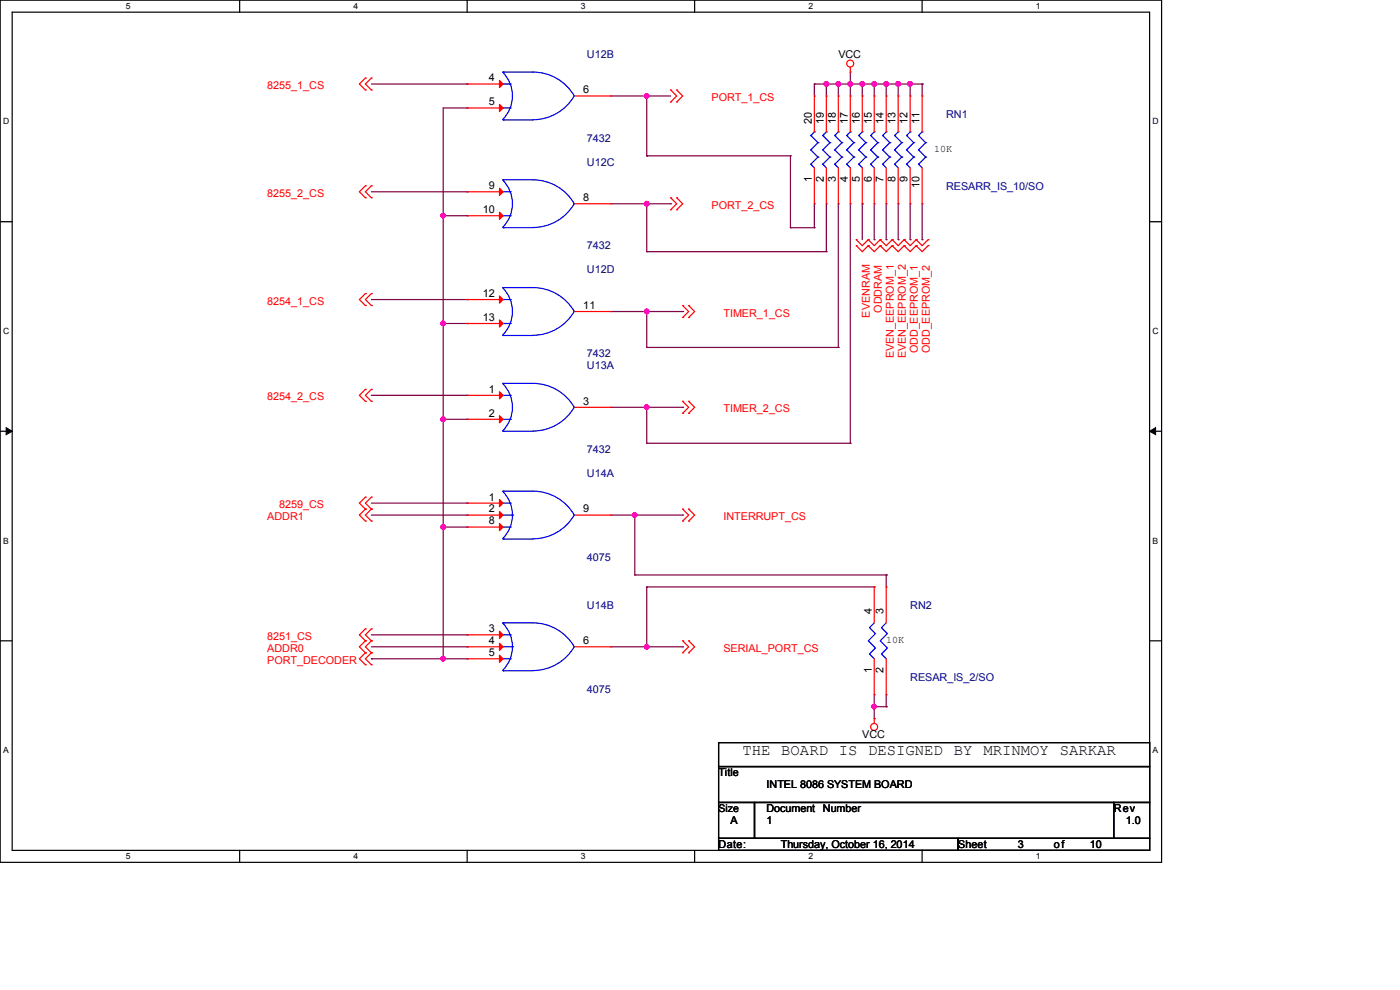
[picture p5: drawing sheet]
<svg xmlns="http://www.w3.org/2000/svg" width="297mm" height="210mm" viewBox="0 0 297 210" stroke-linecap="round" stroke-linejoin="round" font-family="sans-serif">
<path d="M0 0h246.4v182.9h-246.4zM2.6 2.6h241.3v177.8h-241.3z" fill="none" stroke="#000" stroke-width=".25"/>
<g fill="#fff">
<path d="M26.7 .3h1v2h-1z"/>
<path d="M26.7 180.6h1v2h-1z"/>
</g>
<path d="M50.8 0v2.6M50.8 180.4v2.5" fill="none" stroke="#000" stroke-width=".25"/>
<g fill="#fff">
<path d="M75 .3h.9v2h-.9z"/>
<path d="M75 180.6h.9v2h-.9z"/>
</g>
<path d="M99.1 0v2.6M99.1 180.4v2.5" fill="none" stroke="#000" stroke-width=".25"/>
<g fill="#fff">
<path d="M123.2 .3h1v2h-1z"/>
<path d="M123.2 180.6h1v2h-1z"/>
</g>
<path d="M147.4 0v2.6M147.4 180.4v2.5" fill="none" stroke="#000" stroke-width=".25"/>
<g fill="#fff">
<path d="M171.5 .3h1v2h-1z"/>
<path d="M171.5 180.6h1v2h-1z"/>
</g>
<path d="M195.6 0v2.6M195.6 180.4v2.5" fill="none" stroke="#000" stroke-width=".25"/>
<g fill="#fff">
<path d="M219.8 .3h.9v2h-.9z"/>
<path d="M219.8 180.6h.9v2h-.9z"/>
<path d="M.7 24.8h1.2v2h-1.2z"/>
<path d="M244.5 24.8h1.3v2h-1.3z"/>
<path d="M.7 69.3h1.2v1.9h-1.2z"/>
<path d="M244.5 69.3h1.3v1.9h-1.3z"/>
</g>
<path d="M0 47h2.6M243.9 47h2.5" fill="none" stroke="#000" stroke-width=".25"/>
<g fill="#fff">
<path d="M.7 113.7h1.2v2h-1.2z"/>
<path d="M244.5 113.7h1.2v2h-1.2z"/>
</g>
<path d="M0 91.5h2.6M243.9 91.5h2.5" fill="none" stroke="#000" stroke-width=".25"/>
<path d="M1.3 90.7l1.3 .8-1.3 .7zM243.9 91.5l1.3-.8v1.5z" fill="#000" stroke="#000" stroke-width=".21"/>
<g fill="#fff">
<path d="M.7 158.2h1.2v1.9h-1.2z"/>
<path d="M244.5 158.2h1.2v1.9h-1.2z"/>
</g>
<path d="M0 135.9h2.6M243.9 135.9h2.5M152.4 157.5h91.5v5.1h-91.5zM152.4 162.6h91.5v7.6h-91.5zM152.4 170.2h7.7v7.6h-7.7zM152.4 177.8h50.8v2.6h-50.8zM160.1 170.2h76.2v7.6h-76.2zM203.2 177.8h40.7v2.6h-40.7zM236.3 170.2h7.6v7.6h-7.6z" fill="none" stroke="#000" stroke-width=".25"/>
<g fill="none" stroke="#800040" stroke-width=".25">
<path d="M78.8 17.8h20.3M99.1 17.8h.1M172.8 17.8h.1M172.8 17.8h22.8M172.8 17.8v2.6M175.3 17.8h.1M175.3 17.8v2.6M177.8 17.8h.1M177.8 17.8v2.6M180.4 17.8h.1M180.4 15.3v5.1M182.9 17.8h.1"/>
<path d="M182.9 17.8v2.6M185.5 17.8h.1M185.5 17.8v2.6M188 17.8h.1M188 17.8v2.6M190.5 17.8h.1M190.5 17.8v2.6M193.1 17.8h.1M193.1 17.8v2.6M195.6 17.8h.1M195.6 17.8v2.6M99.1 22.9h.1"/>
<path d="M99.1 22.9h-5.1v116.8M129.6 20.4h12.7M137.2 20.4h.1M137.2 33.1h.1M137.2 20.4v12.7M137.2 33.1h30.5M167.7 33.1h.1M167.7 33.1v15.2M78.8 40.7h20.3M94 45.8h.1M94 45.8h5.1M99.1 45.8h.1"/>
<path d="M99.1 40.7h.1M129.6 43.2h12.7M137.2 43.2h.1M137.2 53.4h.1M137.2 43.2v10.2M137.2 53.4h38.1M142.3 43.2h.1M167.7 48.3h.1M167.7 48.3h5.1M172.8 48.3h.1M172.8 43.2v5.1M175.3 53.4h.1"/>
<path d="M175.3 43.2v10.2M177.8 43.2v30.5M180.4 43.2v50.8M182.9 43.2h.1M182.9 43.2v7.6M185.5 50.8h.1M185.5 43.2v7.6M188 50.8h.1M188 43.2v7.6M190.5 50.8h.1M190.5 43.2v7.6M193.1 50.8h.1"/>
<path d="M193.1 43.2v7.6M195.6 50.8h.1M195.6 43.2v7.6M78.8 63.5h20.3M94 68.6h.1M94 68.6h5.1M99.1 68.6h.1M99.1 63.5h.1M129.6 66.1h15.2M137.2 66.1h.1M137.2 73.7h.1M137.2 66.1v7.6"/>
<path d="M137.2 73.7h40.6M144.8 66.1h.1M177.8 73.7h.1M78.8 83.9h20.3M94 88.9h.1M94 88.9h5.1M99.1 83.9h.1M99.1 88.9h.1M129.6 86.4h15.2M137.2 86.4h.1M137.2 94h.1M137.2 86.4v7.6"/>
<path d="M137.2 94h43.2M144.8 86.4h.1M180.4 94h.1M78.8 106.7h20.3M78.8 109.3h20.3M94 111.8h.1M94 111.8h5.1M99.1 111.8h.1M99.1 106.7h.1M99.1 109.3h.1M129.6 109.3h15.2M134.7 109.3h.1"/>
<path d="M134.7 109.3v12.7M144.8 109.3h.1M78.8 139.7h.1M78.8 139.7h20.3M78.8 134.7h20.3M78.8 137.2h20.3M94 139.7h.1M99.1 134.7h.1M99.1 137.2h.1M99.1 139.7h.1M129.6 137.2h15.2M134.7 122h.1"/>
<path d="M134.7 122h53.3M137.2 137.2h.1M137.2 124.5h.1M137.2 124.5v12.7M137.2 124.5h48.3M144.8 137.2h.1M185.5 124.5h.1M188 122h.1M188 122v2.5M185.5 149.9h.1M185.5 152.4h.1M185.5 147.4v5"/>
<path d="M185.5 149.9h2.5M188 149.9h.1M188 147.4v2.5"/>
</g>
<g fill="#f0f" stroke="#f0f" stroke-width=".25">
<circle cx="94" cy="139.7" r=".49"/>
<circle cx="94" cy="45.7" r=".49"/>
<circle cx="94" cy="68.6" r=".49"/>
<circle cx="94" cy="88.9" r=".49"/>
<circle cx="94" cy="111.8" r=".49"/>
<circle cx="180.4" cy="17.8" r=".49"/>
<circle cx="182.9" cy="17.8" r=".49"/>
<circle cx="193.1" cy="17.8" r=".49"/>
<circle cx="190.5" cy="17.8" r=".49"/>
<circle cx="185.4" cy="17.8" r=".49"/>
<circle cx="188" cy="17.8" r=".49"/>
<circle cx="175.3" cy="17.8" r=".49"/>
<circle cx="177.8" cy="17.8" r=".49"/>
<circle cx="185.4" cy="149.9" r=".49"/>
<circle cx="137.2" cy="137.2" r=".49"/>
<circle cx="134.6" cy="109.2" r=".49"/>
<circle cx="137.2" cy="20.3" r=".49"/>
<circle cx="137.2" cy="43.2" r=".49"/>
<circle cx="137.2" cy="66.1" r=".49"/>
<circle cx="137.2" cy="86.4" r=".49"/>
</g>
<g fill="none" stroke="#f00" stroke-width=".25">
<path d="M77.5 16.6h.1M77.5 19.1h.1M77.5 16.6l-1.3 1.2 1.3 1.3M78.8 16.6h.1M78.8 19.1h.1M78.8 16.6l-1.3 1.2 1.3 1.3M99.1 17.8h.1M99.1 17.8h7.6M142.3 19.1h.1M142.3 19.1l1.3 1.3-1.3 1.2M143.6 19.1h.1M143.6 19.1l1.2 1.3-1.2 1.2"/>
<path d="M180.4 15.3h.1M180.4 14.3v1M77.5 39.4h.1M77.5 39.4l-1.3 1.3 1.3 1.3M78.8 39.4h.1M78.8 39.4l-1.3 1.3 1.3 1.3M99.1 22.9h.1M99.1 22.9h7.6M122 20.4h7.6M129.6 20.4h.1M142.3 21.6h.1M143.6 21.6h.1"/>
<path d="M172.8 20.4h.1M172.8 20.4v7.6M172.8 35.6v7.6M175.3 20.4h.1M175.3 20.4v7.6M175.3 35.6v7.6M177.8 20.4h.1M177.8 20.4v7.6M177.8 35.6v7.6M180.4 20.4h.1M180.4 20.4v7.6M180.4 35.6v7.6"/>
<path d="M182.9 20.4h.1M182.9 20.4v7.6M182.9 35.6v7.6M185.5 20.4h.1M185.5 20.4v7.6M185.5 35.6v7.6M188 20.4h.1M188 20.4v7.6M188 35.6v7.6M190.5 20.4h.1M190.5 20.4v7.6M190.5 35.6v7.6"/>
<path d="M193.1 20.4h.1M193.1 20.4v7.6M193.1 35.6v7.6M195.6 20.4h.1M195.6 20.4v7.6M195.6 35.6v7.6M77.5 42h.1M78.8 42h.1M99.1 40.7h.1M99.1 45.8h.1M99.1 40.7h7.6M99.1 45.8h7.6"/>
<path d="M122 43.2h7.6M129.6 43.2h.1M142.3 42h.1M142.3 44.5h.1M142.3 42l1.3 1.2-1.3 1.3M143.6 42h.1M143.6 44.5h.1M143.6 42l1.2 1.2-1.2 1.3M172.8 43.2h.1M175.3 43.2h.1M177.8 43.2h.1M180.4 43.2h.1"/>
<path d="M181.7 52.1h.1M181.7 50.8h.1M181.7 52.1l1.2 1.3 1.3-1.3M181.7 50.8l1.2 1.3 1.3-1.3M182.9 43.2h.1M184.2 52.1h.1M184.2 50.8h.1M184.2 52.1l1.3 1.3 1.2-1.3M184.2 50.8l1.3 1.3 1.2-1.3M185.5 43.2h.1M186.7 52.1h.1M186.7 50.8h.1"/>
<path d="M186.7 52.1l1.3 1.3 1.3-1.3M186.7 50.8l1.3 1.3 1.3-1.3M188 43.2h.1M189.3 52.1h.1M189.3 50.8h.1M189.3 52.1l1.2 1.3 1.3-1.3M189.3 50.8l1.2 1.3 1.3-1.3M190.5 43.2h.1M191.8 52.1h.1M191.8 50.8h.1M191.8 52.1l1.3 1.3 1.3-1.3M191.8 50.8l1.3 1.3 1.3-1.3"/>
<path d="M193.1 43.2h.1M194.4 52.1h.1M194.4 50.8h.1M194.4 52.1l1.2 1.3 1.3-1.3M194.4 50.8l1.2 1.3 1.3-1.3M195.6 43.2h.1M196.9 52.1h.1M196.9 50.8h.1M77.5 62.3h.1M77.5 64.8h.1M77.5 62.3l-1.3 1.2 1.3 1.3M78.8 62.3h.1"/>
<path d="M78.8 64.8h.1M78.8 62.3l-1.3 1.2 1.3 1.3M99.1 63.5h.1M99.1 68.6h.1M99.1 63.5h7.6M99.1 68.6h7.6M122 66.1h7.6M129.6 66.1h.1M144.8 64.8h.1M144.8 67.4h.1M144.8 64.8l1.3 1.3-1.3 1.3M146.1 64.8h.1"/>
<path d="M146.1 67.4h.1M146.1 64.8l1.3 1.3-1.3 1.3M77.5 82.6h.1M77.5 85.1h.1M77.5 82.6l-1.3 1.3 1.3 1.2M78.8 82.6h.1M78.8 85.1h.1M78.8 82.6l-1.3 1.3 1.3 1.2M99.1 83.9h.1M99.1 88.9h.1M99.1 83.9h7.6M99.1 88.9h7.6"/>
<path d="M122 86.4h7.6M129.6 86.4h.1M144.8 85.1h.1M144.8 87.7h.1M144.8 85.1l1.3 1.3-1.3 1.3M146.1 85.1h.1M146.1 87.7h.1M146.1 85.1l1.3 1.3-1.3 1.3M77.5 105.5h.1M77.5 108h.1M77.5 110.5h.1M77.5 105.5l-1.3 1.2 1.3 1.3"/>
<path d="M77.5 108l-1.3 1.3 1.3 1.2M78.8 105.5h.1M78.8 108h.1M78.8 110.5h.1M78.8 105.5l-1.3 1.2 1.3 1.3M78.8 108l-1.3 1.3 1.3 1.2M99.1 106.7h.1M99.1 109.3h.1M99.1 111.8h.1M99.1 106.7h7.6M99.1 109.3h7.6M99.1 111.8h7.6"/>
<path d="M122 109.3h7.6M129.6 109.3h.1M144.8 108h.1M144.8 110.5h.1M144.8 108l1.3 1.3-1.3 1.2M146.1 108h.1M146.1 110.5h.1M146.1 108l1.3 1.3-1.3 1.2M77.5 133.4h.1M77.5 135.9h.1M77.5 138.5h.1M77.5 133.4l-1.3 1.3 1.3 1.2"/>
<path d="M77.5 138.5l-1.3 1.2 1.3 1.3M77.5 135.9l-1.3 1.3 1.3 1.3M78.8 133.4h.1M78.8 135.9h.1M78.8 138.5h.1M78.8 133.4l-1.3 1.3 1.3 1.2M78.8 138.5l-1.3 1.2 1.3 1.3M78.8 135.9l-1.3 1.3 1.3 1.3M99.1 134.7h.1M99.1 137.2h.1M99.1 139.7h.1M99.1 134.7h7.6"/>
<path d="M99.1 137.2h7.6M99.1 139.7h7.6M122 137.2h7.6M129.6 137.2h.1M144.8 135.9h.1M144.8 138.5h.1M144.8 135.9l1.3 1.3-1.3 1.3M146.1 135.9h.1M146.1 138.5h.1M146.1 135.9l1.3 1.3-1.3 1.3M185.5 124.5h.1M185.5 124.5v7.6"/>
<path d="M185.5 139.7v7.7M188 124.5h.1M188 124.5v7.6M188 139.7v7.7M77.5 141h.1M78.8 141h.1M185.5 152.4h.1M185.5 147.4h.1M185.5 152.4v1.1M188 147.4h.1"/>
<circle cx="180.4" cy="13.5" r=".74"/>
<circle cx="185.4" cy="154.2" r=".74"/>
</g>
<g fill="none" stroke="#00f" stroke-width=".25">
<path d="M106.6 15.3a7.1 7.1 0 0 1 0 10.1M106.7 15.3h.1M106.7 15.3h6.4a10.1 10.1 0 0 1 8.8 5.1M106.7 17.8h1.5M108.2 17.8h.1M106.6 38.2a7.1 7.1 0 0 1 0 10M106.7 38.1h.1M106.7 38.1h6.4a10.1 10.1 0 0 1 8.8 5.2M106.7 25.4h.1M106.7 25.4h6.4M106.7 22.9h1.5M108.2 22.9h.1"/>
<path d="M121.9 20.3a10.1 10.1 0 0 1-8.8 5.1M172 28.7h.1M172 31.8h.1M172 34.8h.1M172 28.7l1.5 1.6M172 31.8l1.5 1.5M172 34.8l.8 .8M172.8 28h.1M172.8 28l-.8 .7M173.5 30.3h.1M173.5 33.3h.1M173.5 30.3l-1.5 1.5"/>
<path d="M173.5 33.3l-1.5 1.5M174.5 28.7h.1M174.5 31.8h.1M174.5 34.8h.1M174.5 28.7l1.6 1.6M174.5 31.8l1.6 1.5M174.5 34.8l.8 .8M175.3 28h.1M175.3 28l-.8 .7M176.1 30.3h.1M176.1 33.3h.1M176.1 30.3l-1.6 1.5"/>
<path d="M176.1 33.3l-1.6 1.5M177.1 28.7h.1M177.1 31.8h.1M177.1 34.8h.1M177.1 28.7l1.5 1.6M177.1 31.8l1.5 1.5M177.1 34.8l.7 .8M177.8 28h.1M177.8 28l-.7 .7M178.6 30.3h.1M178.6 33.3h.1M178.6 30.3l-1.5 1.5"/>
<path d="M178.6 33.3l-1.5 1.5M179.6 28.7h.1M179.6 31.8h.1M179.6 34.8h.1M179.6 28.7l1.5 1.6M179.6 31.8l1.5 1.5M179.6 34.8l.8 .8M180.4 28h.1M180.4 28l-.8 .7M181.1 30.3h.1M181.1 33.3h.1M181.1 30.3l-1.5 1.5"/>
<path d="M181.1 33.3l-1.5 1.5M182.2 34.8h.1M182.2 28.7h.1M182.2 31.8h.1M182.2 34.8l.7 .8M182.2 28.7l1.5 1.6M182.2 31.8l1.5 1.5M182.9 28h.1M182.9 28l-.7 .7M183.7 30.3h.1M183.7 33.3h.1M183.7 30.3l-1.5 1.5"/>
<path d="M183.7 33.3l-1.5 1.5M184.7 34.8h.1M184.7 28.7h.1M184.7 31.8h.1M184.7 34.8l.8 .8M184.7 28.7l1.5 1.6M184.7 31.8l1.5 1.5M185.5 28h.1M185.5 28l-.8 .7M186.2 30.3h.1M186.2 33.3h.1M186.2 30.3l-1.5 1.5"/>
<path d="M186.2 33.3l-1.5 1.5M187.2 34.8h.1M187.2 28.7h.1M187.2 31.8h.1M187.2 34.8l.8 .8M187.2 28.7l1.6 1.6M187.2 31.8l1.6 1.5M188 28h.1M188 28l-.8 .7M188.8 30.3h.1M188.8 33.3h.1M188.8 30.3l-1.6 1.5"/>
<path d="M188.8 33.3l-1.6 1.5M189.8 34.8h.1M189.8 28.7h.1M189.8 31.8h.1M189.8 34.8l.7 .8M189.8 28.7l1.5 1.6M189.8 31.8l1.5 1.5M190.5 28h.1M190.5 28l-.7 .7M191.3 30.3h.1M191.3 33.3h.1M191.3 30.3l-1.5 1.5"/>
<path d="M191.3 33.3l-1.5 1.5M192.3 34.8h.1M192.3 28.7h.1M192.3 31.8h.1M192.3 34.8l.8 .8M192.3 28.7l1.5 1.6M192.3 31.8l1.5 1.5M193.1 28h.1M193.1 28l-.8 .7M193.8 30.3h.1M193.8 33.3h.1M193.8 30.3l-1.5 1.5"/>
<path d="M193.8 33.3l-1.5 1.5M194.9 34.8h.1M194.9 28.7h.1M194.9 31.8h.1M194.9 34.8l.7 .8M194.9 28.7l1.5 1.6M194.9 31.8l1.5 1.5M195.6 28h.1M195.6 28l-.7 .7M196.4 30.3h.1M196.4 33.3h.1M196.4 30.3l-1.5 1.5"/>
<path d="M196.4 33.3l-1.5 1.5M106.7 48.3h.1M106.7 48.3h6.4M106.7 40.7h1.5M106.7 45.8h1.5M108.2 40.7h.1M108.2 45.8h.1M121.9 43.1a10.1 10.1 0 0 1-8.8 5.2M106.6 61a7.1 7.1 0 0 1 0 10.1M106.7 61h.1M106.7 71.2h.1M106.7 61h6.4a10.1 10.1 0 0 1 8.8 5.1"/>
<path d="M106.7 71.2h6.4M106.7 63.5h1.5M106.7 68.6h1.5M108.2 63.5h.1M108.2 68.6h.1M121.9 66a10.1 10.1 0 0 1-8.8 5.1M106.6 81.4a7.1 7.1 0 0 1 0 10M106.7 81.3h.1M106.7 91.5h.1M106.7 81.3h6.4a10.1 10.1 0 0 1 8.8 5.1M106.7 91.5h6.4M106.7 83.9h1.5"/>
<path d="M106.7 88.9h1.5M108.2 83.9h.1M108.2 88.9h.1M121.9 86.3a10.1 10.1 0 0 1-8.8 5.1M106.6 104.2a7.1 7.1 0 0 1 0 10.1M106.7 104.2h.1M106.7 114.3h.1M106.7 104.2h6.4a10.1 10.1 0 0 1 8.8 5.1M106.7 114.3h6.4M106.7 106.7h1.5M106.7 109.3h2.1M106.7 111.8h1.5"/>
<path d="M108.2 106.7h.1M108.2 111.8h.1M108.8 109.3h.1M121.9 109.2a10.1 10.1 0 0 1-8.8 5.1M106.6 132.2a7.1 7.1 0 0 1 0 10M106.7 132.1h.1M106.7 132.1h6.4a10.1 10.1 0 0 1 8.8 5.1M106.7 134.7h1.5M106.7 137.2h2.1M106.7 139.7h1.5M108.2 134.7h.1M108.2 139.7h.1"/>
<path d="M108.8 137.2h.1M121.9 137.1a10.1 10.1 0 0 1-8.8 5.1M185.5 132.1l-1.1 1 1.3 1.3-1.5 1.5 1.5 1.6-1.3 1.2 1.1 1M188 132.1l-1 1 1.3 1.3-1.6 1.5 1.6 1.6-1.3 1.2 1 1M106.7 142.3h.1M106.7 142.3h6.4"/>
</g>
<g fill="#f00" stroke="#f00" stroke-width=".25">
<path d="M106 133.9l.7 .8-.7 .7z"/>
<path d="M106 136.4l.7 .8-.7 .8z"/>
<path d="M106 139l.7 .7-.7 .8z"/>
<path d="M106 83.1l.7 .8-.7 .7z"/>
<path d="M106 88.2l.7 .7-.7 .8z"/>
<path d="M106 62.8l.7 .7-.7 .8z"/>
<path d="M106 67.9l.7 .7-.7 .8z"/>
<path d="M106 39.9l.7 .8-.7 .7z"/>
<path d="M106 45l.7 .8-.7 .7z"/>
<path d="M106 106l.7 .7-.7 .8z"/>
<path d="M106 108.5l.7 .8-.7 .7z"/>
<path d="M106 111l.7 .8-.7 .8z"/>
<path d="M106 17.1l.7 .7-.7 .8z"/>
<path d="M106 22.1l.7 .8-.7 .8z"/>
</g>
<text font-size="3.3" x="157.5" y="160.1">THE BOARD IS DESIGNED BY MRINMOY SARKAR</text>
<g font-size="2.3">
<text x="103.7" y="17.3">4</text>
<text x="177.9" y="12.3">VCC</text>
<text x="103.7" y="22.4">5</text>
<text x="123.7" y="19.8">6</text>
<text x="172.2" y="26.2" transform="rotate(-90 172.2 26.2)">20</text>
<text x="174.8" y="26.2" transform="rotate(-90 174.8 26.2)">19</text>
<text x="177.3" y="26.2" transform="rotate(-90 177.3 26.2)">18</text>
<text x="179.8" y="26.2" transform="rotate(-90 179.8 26.2)">17</text>
<text x="182.4" y="26.2" transform="rotate(-90 182.4 26.2)">16</text>
<text x="184.9" y="26.2" transform="rotate(-90 184.9 26.2)">15</text>
<text x="187.5" y="26.2" transform="rotate(-90 187.5 26.2)">14</text>
<text x="190" y="26.2" transform="rotate(-90 190 26.2)">13</text>
<text x="192.5" y="26.2" transform="rotate(-90 192.5 26.2)">12</text>
<text x="195.1" y="26.2" transform="rotate(-90 195.1 26.2)">11</text>
<text x="103.7" y="40.1">9</text>
<text x="172.2" y="38.7" transform="rotate(-90 172.2 38.7)">1</text>
<text x="174.8" y="38.7" transform="rotate(-90 174.8 38.7)">2</text>
<text x="177.3" y="38.7" transform="rotate(-90 177.3 38.7)">3</text>
<text x="179.8" y="38.7" transform="rotate(-90 179.8 38.7)">4</text>
<text x="182.4" y="38.7" transform="rotate(-90 182.4 38.7)">5</text>
<text x="184.9" y="38.7" transform="rotate(-90 184.9 38.7)">6</text>
<text x="187.5" y="38.7" transform="rotate(-90 187.5 38.7)">7</text>
<text x="190" y="38.7" transform="rotate(-90 190 38.7)">8</text>
<text x="192.5" y="38.7" transform="rotate(-90 192.5 38.7)">9</text>
<text x="195.1" y="39.9" transform="rotate(-90 195.1 39.9)">10</text>
<text x="102.4" y="45.2">10</text>
<text x="123.7" y="42.7">8</text>
<text x="102.4" y="63">12</text>
<text x="123.7" y="65.5">11</text>
<text x="102.4" y="68.1">13</text>
<text x="103.7" y="83.3">1</text>
<text x="103.7" y="88.4">2</text>
<text x="123.7" y="85.9">3</text>
<text x="103.7" y="106.2">1</text>
<text x="103.7" y="108.7">2</text>
<text x="103.7" y="111.3">8</text>
<text x="123.7" y="108.7">9</text>
<text x="184.9" y="130.3" transform="rotate(-90 184.9 130.3)">4</text>
<text x="187.5" y="130.3" transform="rotate(-90 187.5 130.3)">3</text>
<text x="103.7" y="134.1">3</text>
<text x="103.7" y="136.7">4</text>
<text x="123.7" y="136.7">6</text>
<text x="103.7" y="139.2">5</text>
<text x="184.9" y="142.8" transform="rotate(-90 184.9 142.8)">1</text>
<text x="187.5" y="142.8" transform="rotate(-90 187.5 142.8)">2</text>
<text x="182.9" y="156.5">VCC</text>
<text x="152.4" y="164.7">Title</text>
<text x="162.6" y="167.2">INTEL 8086 SYSTEM BOARD</text>
<text x="162.6" y="172.3">Document</text>
<text x="174.6" y="172.3">Number</text>
<text x="236.3" y="172.3">Rev</text>
<text x="152.4" y="179.9">Date:</text>
<text x="155" y="174.8">A</text>
<text x="162.6" y="174.8">1</text>
<text x="165.7" y="179.9">Thursday, October 16, 2014</text>
<text x="203.2" y="179.9">Sheet</text>
<text x="216" y="179.9">3</text>
<text x="223.6" y="179.9">of</text>
<text x="231.2" y="179.9">10</text>
<text x="238.8" y="174.8">1.0</text>
</g>
<g font-size="2.3" fill="#000080">
<text x="124.5" y="12.3">U12B</text>
<text x="200.7" y="25">RN1</text>
<text x="124.5" y="35.1">U12C</text>
<text x="124.5" y="30.1">7432</text>
<text x="200.7" y="40.2">RESARR_IS_10/SO</text>
<text x="124.5" y="52.9">7432</text>
<text x="124.5" y="58">U12D</text>
<text x="124.5" y="75.8">7432</text>
<text x="124.5" y="78.3">U13A</text>
<text x="124.5" y="96.1">7432</text>
<text x="124.5" y="101.2">U14A</text>
<text x="124.5" y="119">4075</text>
<text x="124.5" y="129.1">U14B</text>
<text x="193.1" y="129.1">RN2</text>
<text x="124.5" y="146.9">4075</text>
<text x="193.1" y="144.4">RESAR_IS_2/SO</text>
</g>
<g font-size="2.3" fill="#f00">
<text x="56.7" y="18.9">8255_1_CS</text>
<text x="150.9" y="21.4">PORT_1_CS</text>
<text x="56.7" y="41.7">8255_2_CS</text>
<text x="150.9" y="44.3">PORT_2_CS</text>
<text x="56.7" y="64.6">8254_1_CS</text>
<text x="153.5" y="67.1">TIMER_1_CS</text>
<text x="184.5" y="67.4" transform="rotate(-90 184.5 67.4)">EVENRAM</text>
<text x="187.1" y="66.3" transform="rotate(-90 187.1 66.3)">ODDRAM</text>
<text x="189.6" y="76" transform="rotate(-90 189.6 76)">EVEN_EEPROM_1</text>
<text x="192.2" y="76" transform="rotate(-90 192.2 76)">EVEN_EEPROM_2</text>
<text x="194.7" y="75" transform="rotate(-90 194.7 75)">ODD_EEPROM_1</text>
<text x="197.2" y="75" transform="rotate(-90 197.2 75)">ODD_EEPROM_2</text>
<text x="56.7" y="84.9">8254_2_CS</text>
<text x="153.5" y="87.5">TIMER_2_CS</text>
<text x="59.2" y="107.8">8259_CS</text>
<text x="56.7" y="110.3">ADDR1</text>
<text x="153.5" y="110.3">INTERRUPT_CS</text>
<text x="56.7" y="135.7">8251_CS</text>
<text x="56.7" y="140.8">PORT_DECODER</text>
<text x="56.7" y="138.3">ADDR0</text>
<text x="153.5" y="138.3">SERIAL_PORT_CS</text>
</g>
<text font-size="2.2" x="152.4" y="172.3">Size</text>
<g font-size="2.1">
<text x="198.2" y="32.2">10K</text>
<text x="188" y="136.3">10K</text>
</g>
<g font-size="1.8">
<text x="26.7" y="1.9">5</text>
<text x="75" y="1.9">4</text>
<text x="123.2" y="1.9">3</text>
<text x="171.5" y="1.9">2</text>
<text x="219.8" y="1.9">1</text>
<text x=".7" y="26.4">D</text>
<text x="244.5" y="26.4">D</text>
<text x=".7" y="70.9">C</text>
<text x="244.5" y="70.9">C</text>
<text x=".7" y="115.3">B</text>
<text x="244.5" y="115.3">B</text>
<text x=".7" y="159.8">A</text>
<text x="244.5" y="159.8">A</text>
<text x="26.7" y="182.2">5</text>
<text x="75" y="182.2">4</text>
<text x="123.2" y="182.2">3</text>
<text x="171.5" y="182.2">2</text>
<text x="219.8" y="182.2">1</text>
</g>
</svg>
